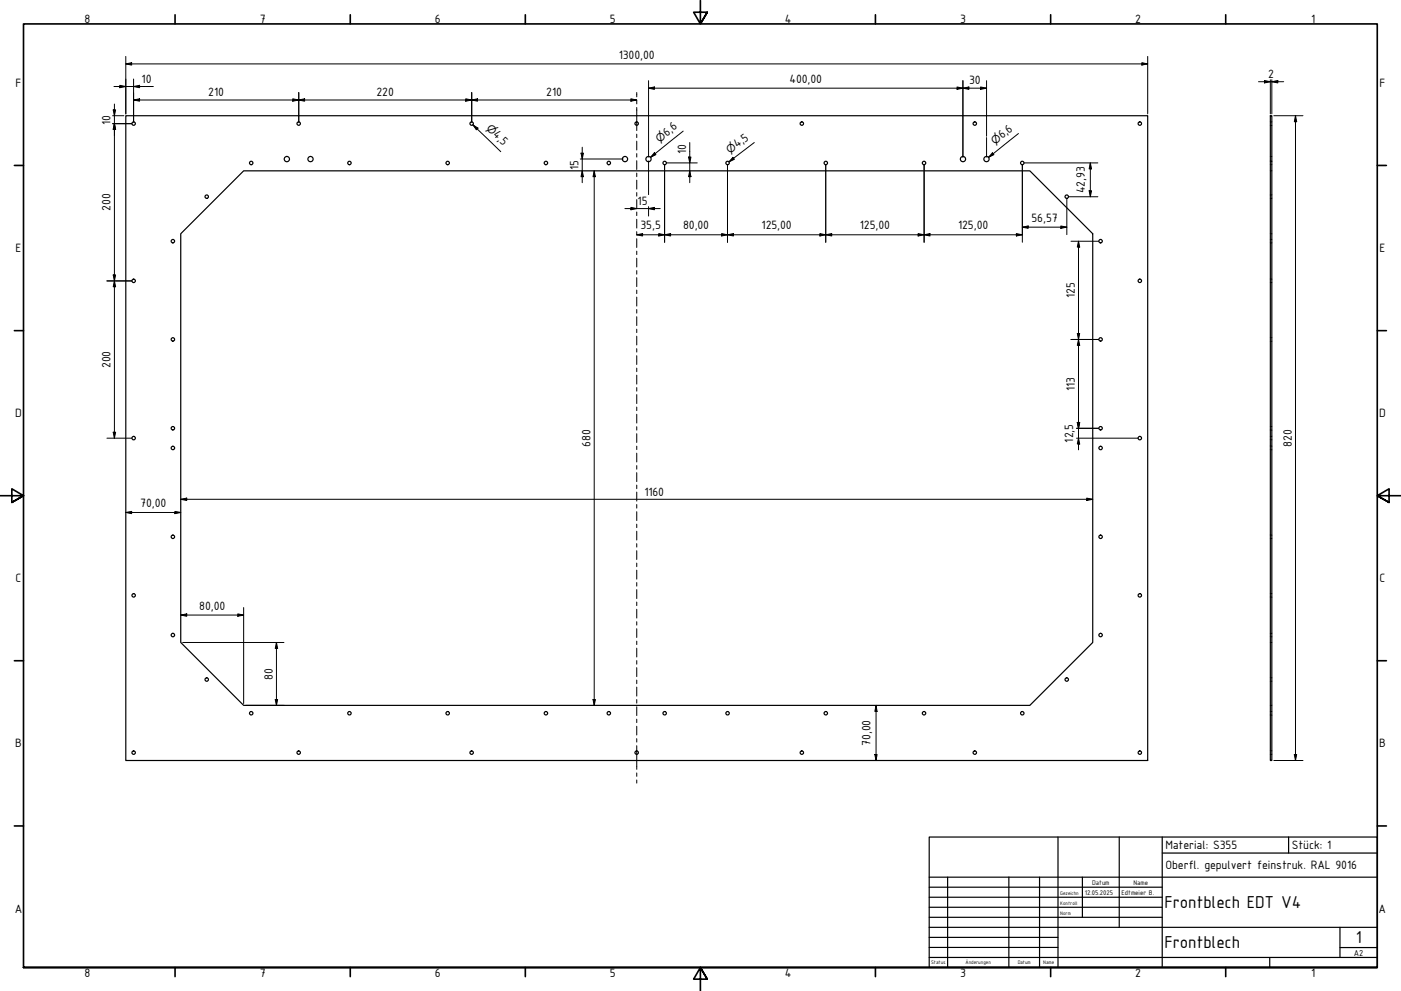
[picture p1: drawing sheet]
<svg xmlns="http://www.w3.org/2000/svg" width="594mm" height="420mm" viewBox="0 0 594 420" stroke-linecap="round" stroke-linejoin="round" font-family="sans-serif">
<!-- layer: Sichtbar (ISO) -->
<g fill="none" stroke="#000" stroke-width=".51">
<path d="M53.3 49.1h433.4v273.3h-433.4zM538.7 49.1h.6v273.3h-.6zM76.6 99.1l26.7-26.7h333.4l26.7 26.7v173.3l-26.7 26.7h-333.4l-26.7-26.7z"/>
<circle cx="56.7" cy="52.4" r=".73"/>
<circle cx="126.7" cy="52.4" r=".73"/>
<circle cx="200" cy="52.4" r=".73"/>
<circle cx="270" cy="52.4" r=".73"/>
<circle cx="340" cy="52.4" r=".73"/>
<circle cx="413.4" cy="52.4" r=".73"/>
<circle cx="483.3" cy="52.4" r=".73"/>
<circle cx="106.5" cy="69.1" r=".73"/>
<circle cx="121.6" cy="67.4" r="1.11"/>
<circle cx="131.7" cy="67.4" r="1.11"/>
<circle cx="148.2" cy="69.1" r=".73"/>
<circle cx="189.8" cy="69.1" r=".73"/>
<circle cx="231.5" cy="69.1" r=".73"/>
<circle cx="258.2" cy="69.1" r=".73"/>
<circle cx="265" cy="67.4" r="1.11"/>
<circle cx="275" cy="67.4" r="1.11"/>
<circle cx="281.8" cy="69.1" r=".73"/>
<circle cx="308.5" cy="69.1" r=".73"/>
<circle cx="350.2" cy="69.1" r=".73"/>
<circle cx="391.8" cy="69.1" r=".73"/>
<circle cx="408.3" cy="67.4" r="1.11"/>
<circle cx="418.3" cy="67.4" r="1.11"/>
<circle cx="433.5" cy="69.1" r=".73"/>
<circle cx="87.7" cy="83.4" r=".73"/>
<circle cx="452.3" cy="83.4" r=".73"/>
<circle cx="56.7" cy="119.1" r=".73"/>
<circle cx="73.3" cy="102.2" r=".73"/>
<circle cx="466.7" cy="102.2" r=".73"/>
<circle cx="483.3" cy="119.1" r=".73"/>
<circle cx="73.3" cy="143.9" r=".73"/>
<circle cx="466.7" cy="143.9" r=".73"/>
<circle cx="56.7" cy="185.7" r=".73"/>
<circle cx="73.3" cy="189.9" r=".73"/>
<circle cx="73.3" cy="181.6" r=".73"/>
<circle cx="466.7" cy="189.9" r=".73"/>
<circle cx="466.7" cy="181.6" r=".73"/>
<circle cx="483.3" cy="185.7" r=".73"/>
<circle cx="73.3" cy="227.6" r=".73"/>
<circle cx="466.7" cy="227.6" r=".73"/>
<circle cx="56.7" cy="252.4" r=".73"/>
<circle cx="483.3" cy="252.4" r=".73"/>
<circle cx="73.3" cy="269.3" r=".73"/>
<circle cx="466.7" cy="269.3" r=".73"/>
<circle cx="87.7" cy="288.1" r=".73"/>
<circle cx="452.3" cy="288.1" r=".73"/>
<circle cx="56.7" cy="319.1" r=".73"/>
<circle cx="106.5" cy="302.4" r=".73"/>
<circle cx="126.7" cy="319.1" r=".73"/>
<circle cx="148.2" cy="302.4" r=".73"/>
<circle cx="189.8" cy="302.4" r=".73"/>
<circle cx="200" cy="319.1" r=".73"/>
<circle cx="231.5" cy="302.4" r=".73"/>
<circle cx="258.2" cy="302.4" r=".73"/>
<circle cx="270" cy="319.1" r=".73"/>
<circle cx="281.8" cy="302.4" r=".73"/>
<circle cx="308.5" cy="302.4" r=".73"/>
<circle cx="340" cy="319.1" r=".73"/>
<circle cx="350.2" cy="302.4" r=".73"/>
<circle cx="391.8" cy="302.4" r=".73"/>
<circle cx="413.4" cy="319.1" r=".73"/>
<circle cx="433.5" cy="302.4" r=".73"/>
<circle cx="483.3" cy="319.1" r=".73"/>
</g>
<!-- layer: Verdeckt (ISO) -->
<g fill="none" stroke="#000" stroke-width=".42">
<path d="M538.7 51.7h.2M538.7 53.2h.2M539.1 51.7h.2M539.1 53.2h.2M538.7 72.4h.2M538.7 68.3h.2M538.7 69.8h.2M538.7 66.3h.2M538.7 68.5h.2M539.1 72.4h.2M539.1 68.3h.2M539.1 69.8h.2"/>
<path d="M539.1 66.3h.2M539.1 68.5h.2M538.7 99.1h.2M538.7 82.7h.2M538.7 84.1h.2M539.1 99.1h.2M539.1 82.7h.2M539.1 84.1h.2M538.7 101.5h.2M538.7 103h.2M538.7 118.3h.2M538.7 119.8h.2"/>
<path d="M539.1 101.5h.2M539.1 103h.2M539.1 118.3h.2M539.1 119.8h.2M538.7 143.2h.2M538.7 144.7h.2M539.1 143.2h.2M539.1 144.7h.2M538.7 190.7h.2M538.7 189.1h.2M538.7 180.8h.2M538.7 182.4h.2"/>
<path d="M538.7 185h.2M538.7 186.5h.2M539.1 190.7h.2M539.1 189.1h.2M539.1 180.8h.2M539.1 182.4h.2M539.1 185h.2M539.1 186.5h.2M538.7 228.3h.2M538.7 226.9h.2M539.1 228.3h.2M539.1 226.9h.2"/>
<path d="M538.7 251.7h.2M538.7 253.2h.2M539.1 251.7h.2M539.1 253.2h.2M538.7 272.4h.2M538.7 270h.2M538.7 268.5h.2M539.1 272.4h.2M539.1 270h.2M539.1 268.5h.2M538.7 299.1h.2M538.7 288.8h.2"/>
<path d="M538.7 287.4h.2M539.1 299.1h.2M539.1 288.8h.2M539.1 287.4h.2M538.7 303.2h.2M538.7 301.7h.2M538.7 318.3h.2M538.7 319.8h.2M539.1 303.2h.2M539.1 301.7h.2M539.1 318.3h.2M539.1 319.8h.2"/>
</g>
<!-- layer: Rahmen (ISO) -->
<g fill="none" stroke="#000" stroke-width=".7">
<path d="M74.2 6.3v3.8M148.5 6.3v3.8M222.8 6.3v3.8M297 .2v9.9l-2.9-4.9h5.8l-2.9 4.9 2.9-4.9M371.2 6.3v3.8M445.5 6.3v3.8M519.7 6.3v3.8M6.1 70.1h3.9M584 70.1h3.9M6.1 140.2h3.9M584 140.2h3.9M0 210.2h10l-5-3v5.8l5-2.8-5 2.8"/>
<path d="M594 210.2h-10l5-3v5.8l-5-2.8 5 2.8M6.1 280.1h3.9M584 280.1h3.9M6.1 350.2h3.9M584 350.2h3.9M10 410.2v-400.1h574v400.1h-574h574M74.2 410.2v3.9M148.5 410.2v3.9M222.8 410.2v3.9M299.9 415.1l-2.9-4.9 2.9 4.9h-5.8l2.9-4.9v10M371.2 410.2v3.9M445.5 410.2v3.9"/>
<path d="M519.7 410.2v3.9"/>
</g>
<!-- layer: Titel (ISO) -->
<g fill="none" stroke="#000" stroke-width=".51">
<path d="M394 354.9h190v55.3h-190zM448.6 354.9v55.3M474.6 354.9v38.3M492.8 354.9v55.3M546.4 354.9v6.8M394 376.2h98.8M394 371.9h190M401.8 371.9v38.3M427.8 371.9v38.3M440.8 371.9v38.3M459 371.9v17M492.8 361.7h91.2"/>
<path d="M394 380.4h98.8M394 384.7h98.8M394 388.9h98.8M394 393.2h190M394 397.4h54.6M568.2 393.2v12.7M394 405.9h190M394 401.7h54.6M538.4 405.9v4.3M568.2 401.7h15.8"/>
</g>
<g fill="none" stroke="#000" stroke-width=".42">
<path d="M48.3 36.7h16.7M50.8 36.2l2.5 .5-2.5 .5zM53.3 27.1l2.5-.5v1zM53.3 27.1h433.4M53.3 23.9v24.4M56.6 36.7l2.6-.5v1zM56.6 33.5v18.1M126.7 39.2v12.4M200 39.2v12.4M270 39.2v.8M275 37.4l2.5-.5v1zM275 34.2v32.4"/>
<path d="M275 37.4h143.3M405.8 36.9l2.5 .5-2.5 .5zM408.3 37.4l2.5-.5v1zM408.3 34.2v32.4M415.8 36.9l2.5 .5-2.5 .5zM418.3 34.2v23.6M484.2 26.6l2.5 .5-2.5 .5zM486.7 23.9v24.4M533.7 34.6h10.6M536.2 34.1l2.5 .5-2.5 .6zM538.7 33.8v14.5M539.3 34.6l2.5-.5v1.1z"/>
<path d="M539.3 33.8v14.5M47.8 49.1h4.7M47.8 52.4h8.1M48 46.6h1l-.5 2.5zM48.5 52.4l.5 2.5h-1zM48.5 44.1v141.7M56.6 42.4l2.6-.5v1zM56.6 42.4h213.4M124.1 41.9l2.6 .5-2.6 .5zM126.7 42.4l2.5-.5v1zM197.5 41.9l2.5 .5-2.5 .5zM200 42.4l2.5-.5v1z"/>
<path d="M200.5 52.9l2.2 1.4-.7 .7zM200.5 52.9l11.8 11.4M267.5 41.9l2.5 .5-2.5 .5zM289.7 55.6l-13.9 11.1M418.3 58.3v8.3M431.9 56.6l-12.7 10.1M540.1 49.1h12.4M549.3 49.1l.5 2.5h-1zM549.3 49.1v273.3M246.1 67.4h18.1M246.4 64.9h1l-.5 2.5zM246.9 72.4l.5 2.5h-1z"/>
<path d="M246.9 62.4v15M252 72.4l.5 2.5h-1zM252 72.4v226.7M275 68.2v14.3M277.5 64.7l.6 .9-2.3 1.1zM281.8 69.9v32.8M282.6 69.1h13.1M292 66.6h1l-.5 2.5zM292.5 72.4l.5 2.5h-1zM292.5 60.4v17M308.5 69.9v32.8M310.8 66.7l.6 .8-2.3 1.1z"/>
<path d="M319.8 60.4l-10.7 8.2M350.1 69.9v32.8M391.9 69.9v32.8M420.8 64.8l.6 .8-2.2 1.1zM433.5 69.9v32.8M434.3 69.1h31.2M462.3 69.1l.6 2.5h-1.1zM462.3 69.1v14.3M265 88.4h15M267.5 87.9l2.5 .5-2.5 .5zM270 99.5l2.5-.5v1.1zM270 99.5h163.5"/>
<path d="M275 88.4l2.5-.5v1zM275 87.6v4M279.3 99l2.5 .5-2.5 .6zM281.8 99.5l2.6-.5v1.1zM306 99l2.5 .5-2.5 .6zM308.5 99.5l2.5-.5v1.1zM347.7 99l2.4 .5-2.4 .6zM350.1 99.5l2.6-.5v1.1zM389.3 99l2.6 .5-2.6 .6zM391.9 99.5l2.4-.5v1.1zM431 99l2.5 .5-2.5 .6zM433.5 96.3l2.5-.5v1z"/>
<path d="M433.5 96.3h18.9M449.8 95.8l2.6 .5-2.6 .5zM452.4 84.2v15.3M453.1 83.4h12.4M461.8 80.9h1.1l-.6 2.5zM45.3 119.1h10.6M48 116.6h1l-.5 2.5zM48.5 119.1l.5 2.5h-1zM454.2 102.3h11.6M457.3 102.3l.5 2.5h-1zM457.3 102.3v88.4M454.2 143.9h11.6"/>
<path d="M456.8 141.4h1l-.5 2.5zM457.3 143.9l.5 2.5h-1zM456.8 179.1h1l-.5 2.5zM45.3 185.8h10.6M48 183.2h1l-.5 2.6zM456.5 185.8h26M456.5 181.6h9.3M457.3 185.8l.5 2.5h-1zM53.3 217.3l2.5-.5v1zM53.3 217.3h23.3M74.2 216.8l2.4 .5-2.4 .5zM76.6 211.7l2.6-.5v1z"/>
<path d="M76.6 211.7h386.8M460.8 211.2l2.6 .5-2.6 .5zM103.3 257.6v40.7M76.6 260.8l2.6-.5v1zM76.6 260.8h26.7M77.5 272.4h42.9M100.8 260.3l2.5 .5-2.5 .5zM117.2 272.4l.5 2.5h-1zM117.2 272.4v26.7M104.1 299.1h16.3M116.7 296.6h1l-.5 2.5zM251.5 296.6h1l-.5 2.5z"/>
<path d="M371.5 299.1l.4 2.5h-.9zM371.5 299.1v23.3M371 319.9h.9l-.4 2.5zM548.8 319.9h1l-.5 2.5zM540.1 322.4h12.4"/>
</g>
<g fill="#000">
<path d="M50.8 36.2l2.5 .5-2.5 .5z" fill-rule="evenodd"/>
<path d="M53.3 27.1l2.5-.5v1z" fill-rule="evenodd"/>
<path d="M56.6 36.7l2.6-.5v1z" fill-rule="evenodd"/>
<path d="M275 37.4l2.5-.5v1z" fill-rule="evenodd"/>
<path d="M405.8 36.9l2.5 .5-2.5 .5z" fill-rule="evenodd"/>
<path d="M408.3 37.4l2.5-.5v1z" fill-rule="evenodd"/>
<path d="M415.8 36.9l2.5 .5-2.5 .5z" fill-rule="evenodd"/>
<path d="M484.2 26.6l2.5 .5-2.5 .5z" fill-rule="evenodd"/>
<path d="M536.2 34.1l2.5 .5-2.5 .6z" fill-rule="evenodd"/>
<path d="M539.3 34.6l2.5-.5v1.1z" fill-rule="evenodd"/>
<path d="M48 46.6h1l-.5 2.5z" fill-rule="evenodd"/>
<path d="M48.5 52.4l.5 2.5h-1z" fill-rule="evenodd"/>
<path d="M48.5 52.4l.5 2.5h-1z" fill-rule="evenodd"/>
<path d="M56.6 42.4l2.6-.5v1z" fill-rule="evenodd"/>
<path d="M124.1 41.9l2.6 .5-2.6 .5z" fill-rule="evenodd"/>
<path d="M126.7 42.4l2.5-.5v1z" fill-rule="evenodd"/>
<path d="M197.5 41.9l2.5 .5-2.5 .5z" fill-rule="evenodd"/>
<path d="M200 42.4l2.5-.5v1z" fill-rule="evenodd"/>
<path d="M200.5 52.9l2.2 1.4-.7 .7z" fill-rule="evenodd"/>
<path d="M267.5 41.9l2.5 .5-2.5 .5z" fill-rule="evenodd"/>
<path d="M549.3 49.1l.5 2.5h-1z" fill-rule="evenodd"/>
<path d="M246.4 64.9h1l-.5 2.5z" fill-rule="evenodd"/>
<path d="M246.9 72.4l.5 2.5h-1z" fill-rule="evenodd"/>
<path d="M252 72.4l.5 2.5h-1z" fill-rule="evenodd"/>
<path d="M277.5 64.7l.6 .9-2.3 1.1z" fill-rule="evenodd"/>
<path d="M292 66.6h1l-.5 2.5z" fill-rule="evenodd"/>
<path d="M292.5 72.4l.5 2.5h-1z" fill-rule="evenodd"/>
<path d="M310.8 66.7l.6 .8-2.3 1.1z" fill-rule="evenodd"/>
<path d="M420.8 64.8l.6 .8-2.2 1.1z" fill-rule="evenodd"/>
<path d="M462.3 69.1l.6 2.5h-1.1z" fill-rule="evenodd"/>
<path d="M267.5 87.9l2.5 .5-2.5 .5z" fill-rule="evenodd"/>
<path d="M270 99.5l2.5-.5v1.1z" fill-rule="evenodd"/>
<path d="M275 88.4l2.5-.5v1z" fill-rule="evenodd"/>
<path d="M281.8 99.5l2.6-.5v1.1z" fill-rule="evenodd"/>
<path d="M308.5 99.5l2.5-.5v1.1z" fill-rule="evenodd"/>
<path d="M350.1 99.5l2.6-.5v1.1z" fill-rule="evenodd"/>
<path d="M391.9 99.5l2.4-.5v1.1z" fill-rule="evenodd"/>
<path d="M433.5 96.3l2.5-.5v1z" fill-rule="evenodd"/>
<path d="M449.8 95.8l2.6 .5-2.6 .5z" fill-rule="evenodd"/>
<path d="M461.8 80.9h1.1l-.6 2.5z" fill-rule="evenodd"/>
<path d="M48 116.6h1l-.5 2.5z" fill-rule="evenodd"/>
<path d="M279.3 99l2.5 .5-2.5 .6z" fill-rule="evenodd"/>
<path d="M306 99l2.5 .5-2.5 .6z" fill-rule="evenodd"/>
<path d="M347.7 99l2.4 .5-2.4 .6z" fill-rule="evenodd"/>
<path d="M389.3 99l2.6 .5-2.6 .6z" fill-rule="evenodd"/>
<path d="M431 99l2.5 .5-2.5 .6z" fill-rule="evenodd"/>
<path d="M457.3 102.3l.5 2.5h-1z" fill-rule="evenodd"/>
<path d="M48.5 119.1l.5 2.5h-1z" fill-rule="evenodd"/>
<path d="M456.8 141.4h1l-.5 2.5z" fill-rule="evenodd"/>
<path d="M457.3 143.9l.5 2.5h-1z" fill-rule="evenodd"/>
<path d="M456.8 179.1h1l-.5 2.5z" fill-rule="evenodd"/>
<path d="M456.8 179.1h1l-.5 2.5z" fill-rule="evenodd"/>
<path d="M48 183.2h1l-.5 2.6z" fill-rule="evenodd"/>
<path d="M457.3 185.8l.5 2.5h-1z" fill-rule="evenodd"/>
<path d="M53.3 217.3l2.5-.5v1z" fill-rule="evenodd"/>
<path d="M74.2 216.8l2.4 .5-2.4 .5z" fill-rule="evenodd"/>
<path d="M76.6 211.7l2.6-.5v1z" fill-rule="evenodd"/>
<path d="M460.8 211.2l2.6 .5-2.6 .5z" fill-rule="evenodd"/>
<path d="M76.6 260.8l2.6-.5v1z" fill-rule="evenodd"/>
<path d="M100.8 260.3l2.5 .5-2.5 .5z" fill-rule="evenodd"/>
<path d="M117.2 272.4l.5 2.5h-1z" fill-rule="evenodd"/>
<path d="M116.7 296.6h1l-.5 2.5z" fill-rule="evenodd"/>
<path d="M251.5 296.6h1l-.5 2.5z" fill-rule="evenodd"/>
<path d="M371 319.9h.9l-.4 2.5z" fill-rule="evenodd"/>
<path d="M371.5 299.1l.4 2.5h-.9z" fill-rule="evenodd"/>
<path d="M548.8 319.9h1l-.5 2.5z" fill-rule="evenodd"/>
</g>
<!-- layer: Mittellinie (ISO) -->
<g fill="none" stroke="#000" stroke-width=".42">
<path d="M270 40v1.1M270 42.5v1.5M270 45.6v9.8M270 56.9v1.4M270 59.9v3.7M270 65.1v1.5M270 68.1v3.8M270 73.4v1.5M270 76.4v3.8M270 81.6v1.6M270 84.6v3.8M270 89.9v1.5"/>
<path d="M270 92.9v3.8M270 98.2v1.5M270 101.2v3.7M270 106.5v1.4M270 109.5v3.7M270 114.7v1.5M270 117.7v3.8M270 123v1.5M270 126v3.8M270 131.2v1.6M270 134.3v3.7M270 139.6v1.4"/>
<path d="M270 142.5v3.8M270 147.8v1.5M270 150.8v3.7M270 156.1v1.5M270 159v3.9M270 164.3v1.5M270 167.3v3.8M270 172.6v1.5M270 175.6v3.8M270 180.9v1.5M270 183.9v3.7M270 189.1v1.5"/>
<path d="M270 192.1v3.8M270 197.4v1.5M270 200.4v3.8M270 205.7v1.5M270 208.6v3.8M270 213.9v1.5M270 217v3.7M270 222.2v1.5M270 225.2v3.8M270 230.5v1.4M270 233.5v3.7M270 238.7v1.6"/>
<path d="M270 241.7v3.8M270 247v1.5M270 250v3.8M270 255.2v1.6M270 258.3v3.7M270 263.6v1.4M270 266.6v3.7M270 271.8v1.5M270 274.8v3.8M270 280.1v1.5M270 283.1v3.8M270 288.3v1.6"/>
<path d="M270 291.3v3.8M270 296.6v1.5M270 299.6v3.8M270 304.9v1.5M270 307.9v3.7M270 313.2v1.4M270 316.1v10.1M270 327.7v1.5M270 330.7v1.3"/>
</g>
<g font-size="7.9">
<text x="493.8" y="385">Frontblech EDT V4</text>
<text x="574.9" y="400">1</text>
<text x="493.8" y="402.1">Frontblech</text>
</g>
<g font-size="5.5">
<text x="35.9" y="9.8">8</text>
<text x="110.2" y="9.8">7</text>
<text x="184.4" y="9.8">6</text>
<text x="258.6" y="9.8">5</text>
<text x="332.7" y="9.8">4</text>
<text x="407.2" y="9.8">3</text>
<text x="481.4" y="9.8">2</text>
<text x="556" y="9.8">1</text>
<text x="262.4" y="24.8">1300,00</text>
<text x="60" y="35.1">10</text>
<text x="334.8" y="35.1">400,00</text>
<text x="410.9" y="35.8">30</text>
<text x="537.8" y="33.1">2</text>
<text x="6.6" y="36.9">F</text>
<text x="88.3" y="40.8">210</text>
<text x="159.6" y="40.8">220</text>
<text x="231.6" y="40.8">210</text>
<text x="584.9" y="36.9">F</text>
<text x="46.9" y="52.9" transform="rotate(-90 46.9 52.9)">10</text>
<text x="208.8" y="57.4" transform="rotate(44 208.8 57.4)">4,5</text>
<text x="282.7" y="58" transform="rotate(-39 282.7 58)">6,6</text>
<text x="424.9" y="59" transform="rotate(-39 424.9 59)">6,6</text>
<text x="290.9" y="65.4" transform="rotate(-90 290.9 65.4)">10</text>
<text x="312.6" y="62.8" transform="rotate(-37 312.6 62.8)">4,5</text>
<text x="245.2" y="72" transform="rotate(-90 245.2 72)">15</text>
<text x="460.1" y="81.9" transform="rotate(-90 460.1 81.9)">42,93</text>
<text x="46.9" y="89.5" transform="rotate(-90 46.9 89.5)">200</text>
<text x="270.4" y="86.8">15</text>
<text x="437.4" y="94">56,57</text>
<text x="271.7" y="97.3">35,5</text>
<text x="289.6" y="97.3">80,00</text>
<text x="323" y="97.3">125,00</text>
<text x="364.6" y="97.3">125,00</text>
<text x="406.3" y="97.3">125,00</text>
<text x="6.6" y="106.9">E</text>
<text x="584.9" y="106.9">E</text>
<text x="455.7" y="126.4" transform="rotate(-90 455.7 126.4)">125</text>
<text x="46.9" y="156.1" transform="rotate(-90 46.9 156.1)">200</text>
<text x="455.7" y="165.7" transform="rotate(-90 455.7 165.7)">113</text>
<text x="6.5" y="176.9">D</text>
<text x="584.8" y="176.9">D</text>
<text x="250.4" y="189.4" transform="rotate(-90 250.4 189.4)">680</text>
<text x="455" y="187.6" transform="rotate(-90 455 187.6)">12,5</text>
<text x="547.8" y="189.4" transform="rotate(-90 547.8 189.4)">820</text>
<text x="59.5" y="215">70,00</text>
<text x="273.2" y="210.1">1160</text>
<text x="6.6" y="246.9">C</text>
<text x="584.9" y="246.9">C</text>
<text x="84.5" y="258.4">80,00</text>
<text x="115.6" y="288.2" transform="rotate(-90 115.6 288.2)">80</text>
<text x="6.5" y="316.9">B</text>
<text x="369.1" y="316.3" transform="rotate(-90 369.1 316.3)">70,00</text>
<text x="584.8" y="316.9">B</text>
<text x="494.2" y="359.9">Material: S355</text>
<text x="547.8" y="359.9">Stück: 1</text>
<text x="494.3" y="368.4">Oberfl. gepulvert feinstruk. RAL 9016</text>
<text x="6.3" y="386.9">A</text>
<text x="584.6" y="386.9">A</text>
<text x="35.9" y="414.1">8</text>
<text x="110.2" y="414.1">7</text>
<text x="184.4" y="414.1">6</text>
<text x="258.6" y="414.1">5</text>
<text x="332.7" y="414.1">4</text>
<text x="407.2" y="414.1">3</text>
<text x="481.4" y="414.1">2</text>
<text x="556" y="414.1">1</text>
</g>
<g font-size="4.6">
<text x="206" y="54.7" transform="rotate(44 206 54.7)">⌀</text>
<text x="279.7" y="60.5" transform="rotate(-39 279.7 60.5)">⌀</text>
<text x="309.5" y="65.2" transform="rotate(-37 309.5 65.2)">⌀</text>
<text x="421.8" y="61.4" transform="rotate(-39 421.8 61.4)">⌀</text>
</g>
<text font-size="3.9" x="574.1" y="405.1">A2</text>
<g font-size="3.1">
<text x="463.1" y="375.1">Datum</text>
<text x="480.6" y="375.1">Name</text>
<text x="460" y="379.4">12.05.2025</text>
<text x="475.6" y="379.4">Edtmeier B.</text>
</g>
<g font-size="2.3">
<text x="449.6" y="379.4">Gezeichn</text>
<text x="449.6" y="383.6">Kontroll</text>
<text x="449.6" y="387.9">Norm</text>
<text x="394.8" y="408.8">Status</text>
<text x="409.4" y="408.8">Änderungen</text>
<text x="431.5" y="408.8">Datum</text>
<text x="442.4" y="408.8">Name</text>
</g>
</svg>
